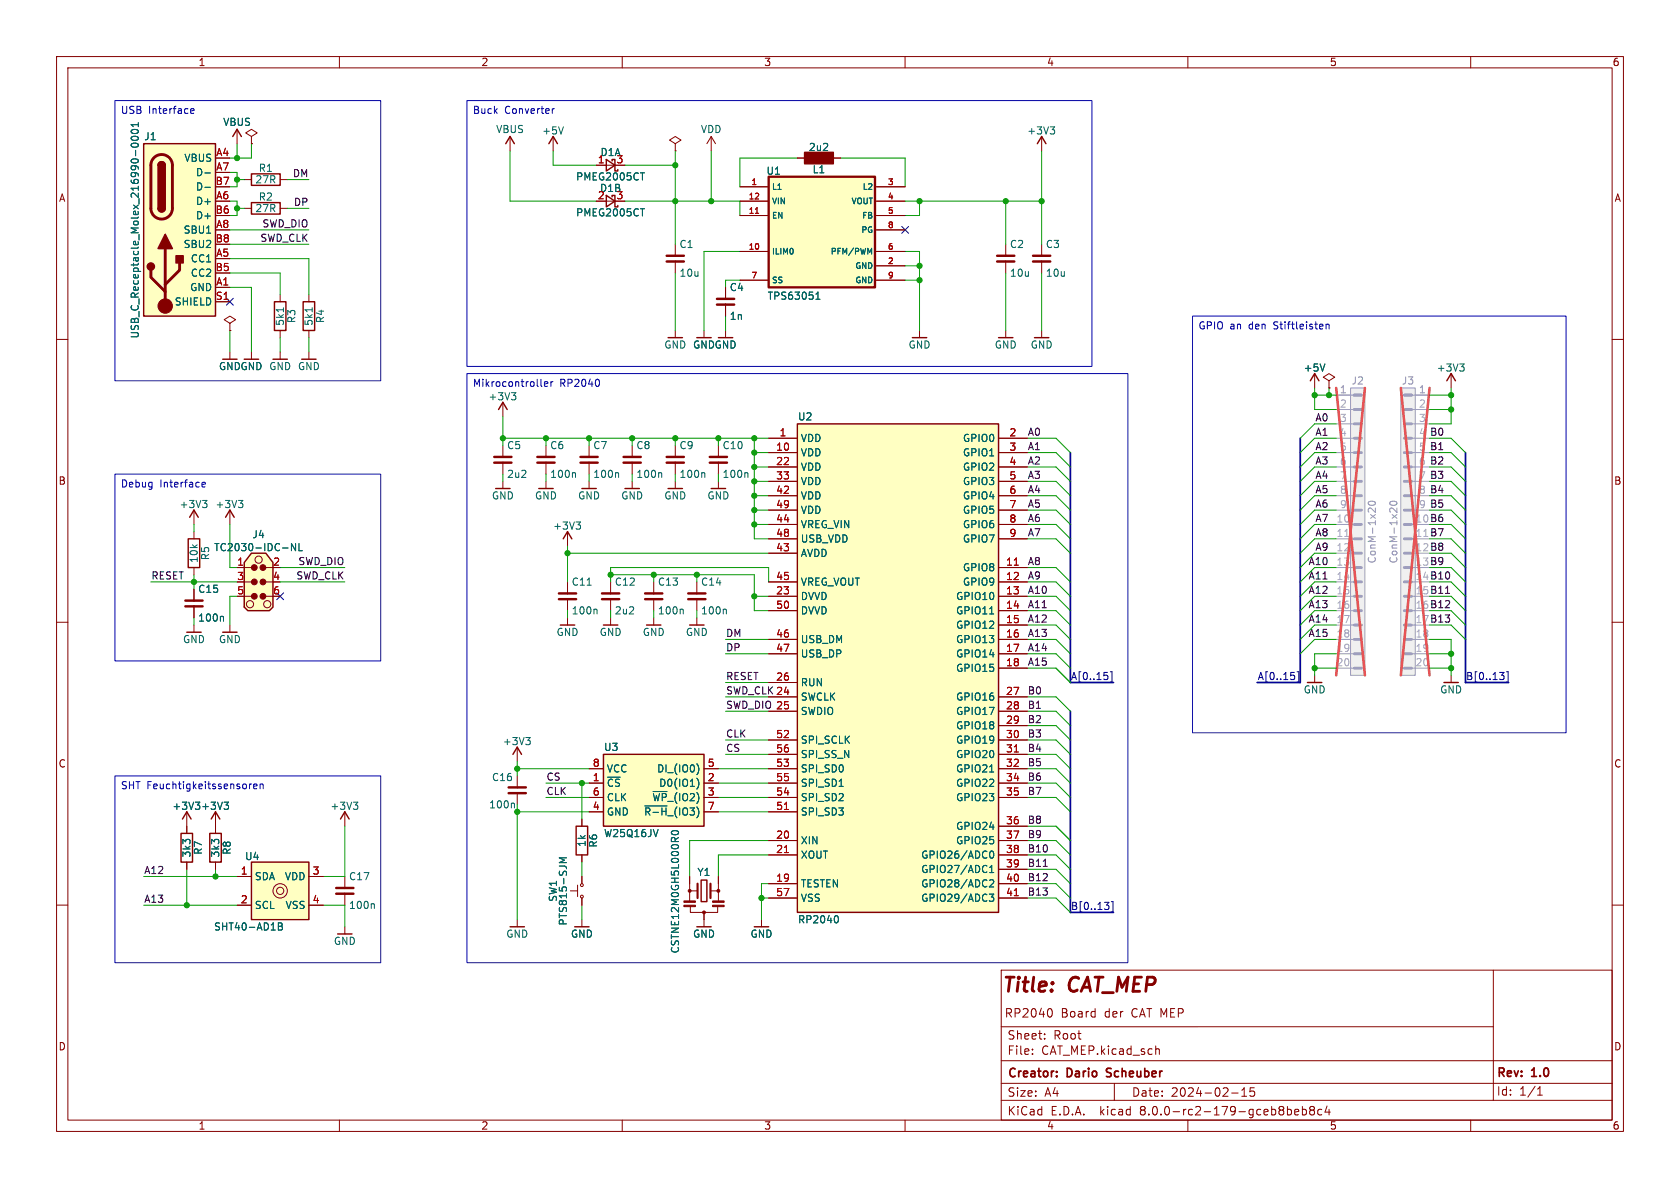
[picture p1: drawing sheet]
<svg xmlns="http://www.w3.org/2000/svg" width="297mm" height="210mm" viewBox="0 0 297 210" stroke-linecap="round" stroke-linejoin="round" font-family="sans-serif">
<g fill="none" stroke="#840000" stroke-width=".18">
<path d="M10 10h277v190h-277zM12 12h273v186h-273zM60 10v2M110 10v2M160 10v2M210 10v2M260 10v2M43.2 31.8h1.2M43.2 36.8h1.2M44.4 24.1l1.1-.6-1.1-.6-1 .6 1 .6v1.3M44.4 25.4h.1M49.5 31.8h1.3"/>
<path d="M49.5 36.8h1.3M90.2 24.1v2.6M97.8 24.1v2.6M105.4 29.2h5.1M105.4 35.6h5.1M141 27.9h1.2M147.3 27.9h1.3M184.1 24.1v2.6M10 60h2M177.8 43.2v2.1M177.8 46.1v2.2M177.8 58.4v1.3"/>
<path d="M285 60h2M34.3 90.2v2.5M34.3 94v1.3M40.6 90.2v2.5M96.5 85.1v1.3M100.3 94v2.5M104.1 85.1v1.3M111.8 85.1v1.3M10 110h2M34.3 100.3v1.3M34.3 104.1v2.2M34.3 107.1v2.1"/>
<path d="M34.3 110.5v1.3M40.6 110.5v1.3M100.3 102.9v2.1M100.3 105.8v2.2M107.9 102.9v2.1M107.9 105.8v2.2M107.9 109.2v1.3M285 110h2M10 160h2M121.9 154.9v4.4M121.9 157.5h1.4M125.6 157.5h1.4"/>
<path d="M127 154.9v4.4M285 160h2M102.9 162.6v1.2M122 160.1v1.2h4.9v-1M124.5 161.3v2.5M177 171.5h108v26.5h-108zM185.7 178.3a.94 .94 0 0 1 0 1.5M264 171.5v23M60 198v2M110 198v2M160 198v2M177 194.5h108"/>
<path d="M177 191.5h108M177 187.5h108M182.5 186.3v.1M182.5 185.5v.1M184.7 183.6v.1M184.7 182.8v.1M197 191.5v3M204.4 185.5h.5l.1 .9M210 198v2M217.7 193.2h1.2M219.5 193.8h.9M219.5 192.7l.5-.4v1.5"/>
<path d="M221.7 192.3h-.7v.7l.2-.1h.5l.1 .3-.1 .5-.2 .1-.5-.1M228 196.1l.3 .3v.4l-.3 .3M228.9 196.6l.7-.1-.1-.3-.4-.1-.2 .2 .1 .7h.5M230.2 196.2l.5-.1 .3 .3v.4l-.2 .2h-.6M230.2 195.6v1.5M231.8 196.2l-.3 .3 .1 .5 .2 .1h.3l.3-.3v-.3l-.3-.3M231.8 196.2l-.3-.2 .3-.4h.3l.3 .3-.3 .3M231.8 196.2h.3M233.7 196.2l-.5-.1-.2 .3v.4l.1 .2h.6M234.6 195.5l-.4 1.1h1M235 196.1v1M260 198v2"/>
<path d="M264 181.5h-87M271.8 193.6h.9M271.8 192.5l.4-.4v1.5"/>
</g>
<path d="M186.8 190.2v.1M186.8 189.4v.2M195.6 190.3h.2M195.7 189v.4" fill="none" stroke="#840000" stroke-width=".3"/>
<g fill="none" stroke="#840000" stroke-width=".25">
<path d="M44.4 30.7h5.1v2.1h-5.1zM44.4 35.8h5.1v2h-5.1zM89.4 25.4l.8-1.3 .7 1.3M97 25.4l.8-1.3 .8 1.3M107.2 28.2l1.5 1-1.5 1zM107.2 34.5l1.5 1.1-1.5 1zM108.2 28.4v-.2h.5v2h.5v-.2M108.2 34.8v-.3h.5v2.1h.5v-.3M183.4 25.4l.7-1.3 .8 1.3M176.5 59.7h2.6M33.3 95.3h2v5h-2zM33.5 91.4l.8-1.2 .8 1.2"/>
<path d="M39.9 91.4l.7-1.2 .8 1.2M95.2 86.4h2.6M99.6 95.3l.7-1.3 .8 1.3M102.9 86.4h2.5M110.5 86.4h2.5M33 111.8h2.6M39.4 111.8h2.5M106.7 110.5h2.5M124 155.6h1v3.8h-1zM101.6 163.8h2.5M123.2 163.8h2.5"/>
</g>
<g fill="none" stroke="#006464" stroke-width=".18">
<path d="M99.6 22.4l-.4 1.3M113.2 30.6h.7M113.2 36.9h.7M185.7 22.4h.7l-.4 .5M186.2 22.9l.2 .2v.4l-.2 .2M35.8 88.5h.8l-.4 .4M36.3 88.9l.3 .3v.3l-.3 .2M42.2 88.5h.7l-.4 .4M42.7 88.9l.2 .3v.3l-.2 .2M101.8 92.3h.8l-.4 .5M102.4 92.8l.2 .2v.3l-.2 .2M39.3 109l.2 .1v.7"/>
<path d="M103.8 103.4h.7M105.4 107.7l.2 .2v.6M118.8 147a.75 .75 0 0 1 1.2 .3 .72 .72 0 0 1-1.3-.2z"/>
</g>
<path d="M176.3 46.2h3M176.3 45.2h3M32.8 107.2h3M32.8 106.2h3M98.8 105.9h3.1M98.8 104.9h3.1M106.4 105.9h3.1M106.4 104.9h3.1" fill="none" stroke="#840000" stroke-width=".43"/>
<path d="M142.2 26.9h5.1v2.1h-5.1z" fill="#840000" stroke="#840000" stroke-width=".25"/>
<g fill="#840000" stroke="#840000" stroke-width=".18">
<path d="M120.9 160h2v.3h-2z"/>
<path d="M120.9 159.3h2v.2h-2z"/>
<path d="M126 160h2v.3h-2z"/>
<path d="M126 159.3h2v.2h-2z"/>
<circle cx="121.9" cy="157.5" r=".25"/>
<circle cx="124.5" cy="161.3" r=".25"/>
<circle cx="127" cy="157.5" r=".25"/>
</g>
<path d="M123.3 156.2v2.6M125.6 156.2v2.6" fill="none" stroke="#840000" stroke-width=".38"/>
<path d="M44.4 97.8h2.6l1.3 1.6v7.9l-.7 .7h-3.8l-.6-.7v-7.9z" fill="#ffffc2"/>
<g fill="none" stroke="#840000" stroke-width=".18">
<path d="M41.9 100.3h2.8M43.2 105.4h1.5M43.2 102.9h1.5M46.7 105.4h1.6M46.7 102.9h1.6M46.7 100.3h1.6"/>
<circle cx="45.7" cy="98.9" r=".63"/>
<circle cx="44.2" cy="106.8" r=".63"/>
<circle cx="47.2" cy="106.8" r=".63"/>
</g>
<g fill="#840000" stroke="#840000" stroke-width=".18">
<circle cx="45" cy="105.4" r=".51"/>
<circle cx="45" cy="102.9" r=".51"/>
<circle cx="45" cy="100.3" r=".51"/>
<circle cx="46.5" cy="105.4" r=".51"/>
<circle cx="46.5" cy="102.9" r=".51"/>
<circle cx="46.5" cy="100.3" r=".51"/>
</g>
<path d="M44.4 97.8h2.6l1.3 1.6v7.9l-.7 .7h-3.8l-.6-.7v-7.9z" fill="none" stroke="#840000" stroke-width=".25"/>
<path d="M52.3 96.1v1.3l-.8-1.3v1.3M52.9 96.1v1.3h.6" fill="none" stroke="#006464" stroke-width=".18"/>
<path d="M141 74.9h35.5v86.4h-35.5z" fill="#ffffc2"/>
<g fill="none" stroke="#840000" stroke-width=".25">
<path d="M118.1 59.7h2.5M161.3 59.7h2.5M182.9 59.7h2.5M88.1 72.4l.8-1.3 .8 1.3M141 74.9h35.5v86.4h-35.5zM231.6 67.3l.8-1.3 .8 1.3M255.8 67.3l.7-1.3 .8 1.3M87.6 86.4h2.6M118.1 86.4h2.5M125.7 86.4h2.6M99.1 110.5h2.5M114.3 110.5h2.5"/>
<path d="M121.9 110.5h2.6M90.7 133.4l.7-1.3 .8 1.3M37.1 147.3h2v5.1h-2zM90.2 163.8h2.5"/>
</g>
<g fill="none" stroke="#840000" stroke-width=".18">
<path d="M119.4 58.4v1.3M162.6 58.4v1.3M184.1 58.4v1.3M88.9 71.1v2.6M88.9 78.7v2.2M111.8 78.7v2.2M119.4 78.7v2.2M127 78.7v2.2M135.9 77.5h5.1M176.5 77.5h5.1M232.4 66v2.6M234.9 67.3l-1-.6 1-.7 1.1 .7-1.1 .6v1.3"/>
<path d="M234.9 68.6h.1M256.5 66v2.6M88.9 81.7v2.1M88.9 85.1v1.3M111.8 81.7v2.1M119.4 81.7v2.1M119.4 85.1v1.3M127 81.7v2.1M127 85.1v1.3M135.9 80h5.1M135.9 82.6h5.1M135.9 85.1h5.1"/>
<path d="M135.9 87.6h5.1M135.9 97.8h5.1M135.9 92.7h5.1M135.9 95.3h5.1M135.9 90.2h5.1M176.5 80h5.1M176.5 82.6h5.1M176.5 85.1h5.1M176.5 87.6h5.1M176.5 92.7h5.1M176.5 95.3h5.1M176.5 90.2h5.1"/>
<path d="M100.3 109.2v1.3M115.6 102.9v2.1M115.6 105.8v2.2M115.6 109.2v1.3M123.2 102.9v2.1M123.2 105.8v2.2M123.2 109.2v1.3M135.9 102.9h5.1M135.9 105.4h5.1M135.9 108h5.1M135.9 113h5.1M135.9 115.6h5.1"/>
<path d="M176.5 100.3h5.1M176.5 102.9h5.1M176.5 105.4h5.1M176.5 108h5.1M176.5 110.5h5.1M176.5 113h5.1M176.5 115.6h5.1M176.5 118.1h5.1M91.4 132.1v2.5M91.4 137.2v2.1M135.9 123.2h5.1M135.9 125.7h5.1"/>
<path d="M135.9 120.7h5.1M135.9 130.8h5.1M135.9 133.4h5.1M135.9 135.9h5.1M135.9 138.4h5.1M176.5 123.2h5.1M176.5 125.7h5.1M176.5 128.3h5.1M176.5 130.8h5.1M176.5 133.4h5.1M176.5 135.9h5.1M176.5 138.4h5.1"/>
<path d="M38.1 146.1v1.2M38.1 152.4v1.3M91.4 140.1v2.1M100.8 157.5h1.3M102.1 156.5v2M102.9 154.9v1.3M102.9 158.8v1.2M135.9 156.2h5.1M135.9 148.6h5.1M135.9 151.1h5.1M135.9 141h5.1M135.9 158.8h5.1"/>
<path d="M135.9 143.5h5.1M176.5 156.2h5.1M176.5 148.6h5.1M176.5 151.1h5.1M176.5 141h5.1M176.5 146.1h5.1M176.5 153.7h5.1M176.5 158.8h5.1M91.4 162.6v1.2"/>
<circle cx="102.9" cy="158.5" r=".25"/>
<circle cx="102.9" cy="156.5" r=".25"/>
</g>
<path d="M179.3 99.9h.7M179.3 132.9h.7M138.7 150.7h.7M138.7 143.1h.7M179.3 158.3h.7" fill="none" stroke="#a90000" stroke-width=".18"/>
<g fill="none" stroke="#006464" stroke-width=".18">
<path d="M90.4 69.4h.8l-.4 .5M91 69.9l.2 .2v.3l-.2 .3M234.2 64.3l-.4 1.3M258.1 64.3h.7l-.4 .5M258.6 64.8l.2 .3v.3l-.2 .2M116.8 83.6l.2 .1v.7M124.4 83.6l.2 .1v.7M132 83.6l.2 .1v.7M120.6 107.7l.2 .2v.6M128.2 107.7l.2 .2v.6M175 108.5h.7M93 130.4h.7l-.4 .5"/>
<path d="M93.5 130.9l.2 .2v.3l-.2 .2M148.4 139h.7M175 136.5h.7M90.8 142l.1 .2v.6M100.1 151.6h-1.2l.9 .5-.9 .4h1.2M174.9 158.1h.8l-.4 .4 .3 .2v.5l-.2 .1-.5-.1M175 155.6l.4-.1 .3 .4-.8 .9h.8M175 154.2h.7M175 153.3l.3-.3v1.2M175.1 150.5l.2-.1a.68 .68 0 0 1 .4 .7 .68 .68 0 0 1-.4 .6 .84 .84 0 0 1-.2-1.2zM147.9 161.9a.79 .79 0 0 1 0 1.2"/>
</g>
<g fill="none" stroke="#840000" stroke-width=".43">
<path d="M87.4 81.8h3M87.4 80.8h3M110.2 81.8h3.1M110.2 80.8h3.1M117.9 81.8h3M117.9 80.8h3M125.5 81.8h3M125.5 80.8h3M114 105.9h3.1M114 104.9h3.1M121.7 105.9h3M121.7 104.9h3"/>
<path d="M89.9 139.2h3.1M89.9 140.2h3.1"/>
</g>
<path d="M247.6 68.6h2.6v50.8h-2.6z" fill="#f0f0f0"/>
<g fill="none" stroke="#a1a1a1" stroke-width=".51">
<path d="M248.3 77.5h1.2M248.3 74.9h1.2M248.3 72.4h1.3M248.3 69.9h1.3M248.3 97.8h1.2M248.3 95.3h1.2M248.3 92.7h1.2M248.3 90.2h1.2M248.3 87.6h1.2M248.3 85.1h1.2M248.3 82.6h1.2M248.3 80h1.2"/>
<path d="M248.3 118.1h1.2M248.3 115.6h1.2M248.3 113h1.2M248.3 110.5h1.2M248.3 108h1.2M248.3 105.4h1.2M248.3 102.9h1.2M248.3 100.3h1.2"/>
</g>
<g fill="none" stroke="#a1a1a1" stroke-width=".18">
<path d="M247.6 68.6h2.6v50.8h-2.6zM249.5 77.5h.7M249.5 74.9h3.2M249.6 72.4h3.1M249.6 69.9h3.1M249.5 97.8h.7M249.5 95.3h.7M249.5 92.7h.7M249.5 90.2h3.2M249.5 87.6h3.2M249.5 85.1h3.2M249.5 82.6h3.2"/>
<path d="M249.5 80h3.2M249.5 118.1h3.2M249.5 115.6h3.2M249.5 113h3.2M249.5 110.5h.7M249.5 108h.7M249.5 105.4h.7M249.5 102.9h.7M249.5 100.3h.7"/>
</g>
<path d="M245.7 88.8a.75 .75 0 0 1 1.3 .2 .72 .72 0 0 1-1.3-.1zM247 89.8v.8l-.8-.7-.3-.1-.2 .2" fill="none" stroke="#989898" stroke-width=".18"/>
<path d="M247.6 68.6l5.1 50.8M252.7 68.6l-5.1 50.8" fill="none" stroke="#e75356" stroke-width=".46"/>
<path d="M44.4 152.4h10.2v10.2h-10.2z" fill="#ffffc2"/>
<g fill="none" stroke="#840000" stroke-width=".18">
<path d="M125.7 24.1l-.7 1.3M125.7 24.1v2.6M125.7 24.1l.8 1.3M40.6 57.2l1.1-.7-1.1-.6-1 .6 1 .7v1.2M40.6 58.4h.1M54.6 52.1v1.2M54.6 58.4v1.3M119.4 43.2v2.1M119.4 46.1v2.2M124.5 58.4v1.3M128.3 50.8v2.2M128.3 53.7v2.2"/>
<path d="M128.3 58.4v1.3M232.4 119.4v1.3M256.5 119.4v1.3M33 143.5v3.8M33 152.4v1.3M38.1 143.5v2.6M41.9 154.9h2.5M54.6 154.9h2.5M61 143.5v2.6M61 154.9v2.2M61 157.9v2.1M41.9 160h2.5"/>
<path d="M54.6 160h2.5M61 163.8v1.3M134.6 162.6v1.2"/>
<circle cx="49.5" cy="157.5" r=".63"/>
<circle cx="49.5" cy="157.5" r="1.27"/>
</g>
<path d="M53.6 53.3h2v5.1h-2zM123.2 59.7h2.5M127 59.7h2.5M231.1 120.7h2.6M255.3 120.7h2.5M32 147.3h2v5.1h-2zM32.3 144.8l.7-1.3 .8 1.3M37.3 144.8l.8-1.3 .8 1.3M44.4 152.4h10.2v10.2h-10.2zM60.2 144.8l.8-1.3 .7 1.3M59.7 165.1h2.5M133.3 163.8h2.6" fill="none" stroke="#840000" stroke-width=".25"/>
<path d="M55.2 54.4v.7M39.6 141.8h.8l-.4 .5M40.2 142.3l.2 .2v.3l-.2 .3M62.5 141.8h.8l-.5 .5M63 142.3l.3 .2v.3l-.3 .3M66 159.8l.2 .1v.7M49.2 163.1h.4l.3 .3-.3 .3 .3 .2v.3l-.2 .2h-.5zM49.2 163.7h.4" fill="none" stroke="#006464" stroke-width=".18"/>
<path d="M117.9 46.2h3M117.9 45.2h3M126.7 53.8h3.1M126.7 52.8h3.1M59.4 158h3.1M59.4 157h3.1" fill="none" stroke="#840000" stroke-width=".43"/>
<path d="M238.8 68.6h2.5v50.8h-2.5z" fill="#f0f0f0"/>
<g fill="none" stroke="#a1a1a1" stroke-width=".51">
<path d="M239.4 72.4h1.3M239.4 69.9h1.3M239.4 77.5h1.3M239.4 74.9h1.3M239.4 97.8h1.3M239.4 95.3h1.3M239.4 92.7h1.3M239.4 90.2h1.3M239.4 87.6h1.3M239.4 85.1h1.3M239.4 82.6h1.3M239.4 80h1.3"/>
<path d="M239.4 118.1h1.3M239.4 115.6h1.3M239.4 113h1.3M239.4 110.5h1.3M239.4 108h1.3M239.4 105.4h1.3M239.4 102.9h1.3M239.4 100.3h1.3"/>
</g>
<g fill="none" stroke="#a1a1a1" stroke-width=".18">
<path d="M236.2 77.5h3.2M236.2 74.9h3.2M236.2 72.4h3.2M236.2 69.9h3.2M238.8 68.6h2.5v50.8h-2.5zM236.2 97.8h3.2M236.2 95.3h3.2M236.2 92.7h3.2M236.2 90.2h3.2M236.2 87.6h3.2M236.2 85.1h3.2M236.2 82.6h3.2"/>
<path d="M236.2 80h3.2M236.2 118.1h3.2M236.2 115.6h3.2M236.2 113h3.2M236.2 110.5h3.2M236.2 108h3.2M236.2 105.4h3.2M236.2 102.9h3.2M236.2 100.3h3.2"/>
</g>
<path d="M237.7 94.8h.8" fill="none" stroke="#aaa" stroke-width=".18"/>
<path d="M241.9 88.8a.75 .75 0 0 1 1.2 .2 .72 .72 0 0 1-1.2-.1zM243.1 89.8v.8l-.7-.7-.3-.1-.2 .2" fill="none" stroke="#989898" stroke-width=".18"/>
<path d="M236.2 68.6l5.1 50.8M241.3 68.6l-5.1 50.8" fill="none" stroke="#e75356" stroke-width=".46"/>
<path d="M48.5 53.3h2v5.1h-2z" fill="none" stroke="#840000" stroke-width=".25"/>
<path d="M49.5 52.1v1.2M49.5 58.4v1.3" fill="none" stroke="#840000" stroke-width=".18"/>
<path d="M50.1 54.4v.7" fill="none" stroke="#006464" stroke-width=".18"/>
<path d="M106.7 133.4h17.8v12.7h-17.8z" fill="#ffffc2"/>
<path d="M41.1 24.1l.8-1.2 .8 1.2M39.4 63.5h2.5M43.2 63.5h2.5M48.3 63.5h2.5M53.3 63.5h2.6M106.7 133.4h17.8v12.7h-17.8z" fill="none" stroke="#840000" stroke-width=".25"/>
<g fill="none" stroke="#840000" stroke-width=".18">
<path d="M41.9 22.9v2.5M119.4 25.4l1-.6-1-.7-1 .7 1 .6v1.3M119.4 26.7h.1M40.6 62.2v1.3M44.4 62.2v1.3M49.5 62.2v1.3M54.6 62.2v1.3M96.5 78.7v2.2M104.1 78.7v2.2M96.5 81.7v2.1M104.1 81.7v2.1M104.1 138.4h2.6"/>
<path d="M104.1 135.9h2.6M124.5 138.4h2.5M124.5 135.9h2.5M104.1 141h2.6M104.1 143.5h2.6M124.5 141h2.5M124.5 143.5h2.5"/>
</g>
<path d="M101.6 83.6l.1 .1v.7M109.2 83.6l.2 .1v.7M123.2 137.6a1.47 1.47 0 0 1 0 1.9M123.2 135.1a1.49 1.49 0 0 1 0 1.8M114 142.5h3.9M116.3 146.6l-.4 1.3" fill="none" stroke="#006464" stroke-width=".18"/>
<path d="M95 81.8h3M95 80.8h3M102.6 81.8h3.1M102.6 80.8h3.1" fill="none" stroke="#840000" stroke-width=".43"/>
<path d="M25.4 25.4h12.7v30.5h-12.7z" fill="#ffffc2"/>
<path d="M27.2 27.9a1.91 1.91 0 0 1 2.1-.4 1.91 1.91 0 0 1 1.2 1.7v7.6a1.91 1.91 0 0 1-1.9 1.9 1.91 1.91 0 0 1-1.9-1.9v-7.7l.1-.7zM26.7 47.8v1.2l2.5 2.6M29.2 43.9v10.2M31.7 46.5v1.3l-2.5 2.5" fill="none" stroke="#840000" stroke-width=".51"/>
<path d="M25.4 25.4h12.7v30.5h-12.7zM27.9 36.8a.64 .64 0 0 0 .7 .7 .64 .64 0 0 0 .6-.7M27.9 29.2a.64 .64 0 0 1 .7-.6 .64 .64 0 0 1 .6 .6M101.9 146.1h2v5h-2z" fill="none" stroke="#840000" stroke-width=".25"/>
<g fill="#840000" stroke="#840000" stroke-width=".25">
<path d="M27.9 36.8h1.3a.64 .64 0 0 1-.6 .7 .64 .64 0 0 1-.7-.7z"/>
<path d="M27.9 29.2h1.3v7.6h-1.3z"/>
<path d="M28.1 28.8a.64 .64 0 0 1 .7-.2 .64 .64 0 0 1 .4 .6h-1.3z"/>
<path d="M29.2 41.4l1.3 2.5h-2.6z"/>
<path d="M31.1 45.2h1.3v1.3h-1.3z"/>
<circle cx="26.7" cy="47.1" r=".63"/>
</g>
<circle cx="29.2" cy="54.1" r="1.27" fill="#840000" stroke="#840000" stroke-width=".18"/>
<path d="M38.1 50.8h2.5M38.1 53.3h2.5M184.1 43.2v2.1M184.1 46.1v2.2M102.9 144.8v1.3M102.9 151.1v1.3" fill="none" stroke="#840000" stroke-width=".18"/>
<path d="M23.2 24.3a.75 .75 0 0 1 1.3 .2 .72 .72 0 0 1-1.3-.1zM23.2 25.5a.75 .75 0 0 1 1.3 .2 .72 .72 0 0 1-1.3-.1zM23.3 23a.69 .69 0 0 1 1.2 .3 .72 .72 0 0 1-1.3-.1zM24 26.6v.9M24.5 21.7v.7M24.5 22h-1.3l.3 .4M36.2 30.6h1M36.2 33.1h1" fill="none" stroke="#006464" stroke-width=".18"/>
<path d="M182.6 46.2h3.1M182.6 45.2h3.1" fill="none" stroke="#840000" stroke-width=".43"/>
<path d="M135.9 31.2h18.8v19.6h-18.8z" fill="#ffffc2"/>
<path d="M135.9 31.2h18.8v19.6h-18.8z" fill="none" stroke="#840000" stroke-width=".41"/>
<g fill="none" stroke="#840000" stroke-width=".18">
<path d="M44.4 25.4h.1M105.4 35.6h1.8M105.4 29.2h1.8M108.7 35.6h1.8M108.7 29.2h1.8M130.8 38.1h5.1M130.8 33h5.1M130.8 35.6h5.1M141 27.9h1.2M147.3 27.9h1.3M154.9 38.1h5.1M154.9 33h5.1"/>
<path d="M154.9 35.6h5.1M38.1 50.8h2.5M38.1 53.3h2.5M40.6 58.4h.1M128.3 50.8v2.2M128.3 53.7v2.2M130.8 44.5h5.1M130.8 49.5h5.1M154.9 44.5h5.1M154.9 47h5.1M154.9 49.5h5.1M154.9 40.6h5.1"/>
<path d="M135.9 77.5h5.1M176.5 77.5h5.1M234.9 68.6h.1M135.9 80h5.1M135.9 82.6h5.1M135.9 85.1h5.1M135.9 87.6h5.1M135.9 97.8h5.1M135.9 92.7h5.1M135.9 95.3h5.1M135.9 90.2h5.1M176.5 80h5.1"/>
<path d="M176.5 82.6h5.1M176.5 85.1h5.1M176.5 87.6h5.1M176.5 92.7h5.1M176.5 95.3h5.1M176.5 90.2h5.1M34.3 104.1v2.2M34.3 107.1v2.1M41.9 100.3h1.3M135.9 102.9h5.1M135.9 105.4h5.1M135.9 108h5.1"/>
<path d="M135.9 113h5.1M135.9 115.6h5.1M176.5 100.3h5.1M176.5 102.9h5.1M176.5 105.4h5.1M176.5 108h5.1M176.5 110.5h5.1M176.5 113h5.1M176.5 115.6h5.1M176.5 118.1h5.1M104.1 138.4h2.6M104.1 135.9h2.6"/>
<path d="M124.5 138.4h2.5M124.5 135.9h2.5M135.9 138.4h5.1M135.9 135.9h5.1M135.9 123.2h5.1M135.9 125.7h5.1M135.9 120.7h5.1M135.9 130.8h5.1M135.9 133.4h5.1M176.5 138.4h5.1M176.5 135.9h5.1M176.5 123.2h5.1"/>
<path d="M176.5 125.7h5.1M176.5 128.3h5.1M176.5 130.8h5.1M176.5 133.4h5.1M33 146.1v1.2M33 152.4v1.3M38.1 146.1v1.2M38.1 152.4v1.3M41.9 154.9h2.5M54.6 154.9h2.5M102.9 144.8v1.3M102.9 151.1v1.3"/>
<path d="M102.9 154.9v1.3M102.9 158.8v1.2M104.1 141h2.6M104.1 143.5h2.6M121.9 154.9v1.3M124.5 141h2.5M124.5 143.5h2.5M127 154.9v1.3M135.9 141h5.1M135.9 143.5h5.1M135.9 156.2h5.1M135.9 148.6h5.1"/>
<path d="M135.9 151.1h5.1M135.9 158.8h5.1M176.5 141h5.1M176.5 156.2h5.1M176.5 148.6h5.1M176.5 151.1h5.1M176.5 146.1h5.1M176.5 153.7h5.1M176.5 158.8h5.1M41.9 160h2.5M54.6 160h2.5M124.5 161.3v1.3"/>
</g>
<path d="M133.5 37.7h.6M179.3 99.9h.7M179.3 132.9h.7M138.7 150.7h.7M138.7 143.1h.7M179.3 158.3h.7" fill="none" stroke="#a90000" stroke-width=".18"/>
<g fill="none" stroke="#006464" stroke-width=".18">
<path d="M23.2 24.3a.75 .75 0 0 1 1.3 .2 .72 .72 0 0 1-1.3-.1zM23.2 25.5a.75 .75 0 0 1 1.3 .2 .72 .72 0 0 1-1.3-.1zM23.3 23a.69 .69 0 0 1 1.2 .3 .72 .72 0 0 1-1.3-.1zM24 26.6v.9M24.5 21.7v.7M24.5 22h-1.3l.3 .4M36.2 30.6h1M36.2 33.1h1M113.2 30.6h.7M113.2 36.9h.7M144.2 52.9h.8M144.2 52l.4-.4v1.3"/>
<path d="M153.8 44.6l.3-.7v1M234.2 64.3l-.4 1.3M52.3 96.1v1.3l-.8-1.3v1.3M52.9 96.1v1.3h.6M39.3 109l.2 .1v.7M175 108.5h.7M123.2 137.6a1.47 1.47 0 0 1 0 1.9M123.2 135.1a1.49 1.49 0 0 1 0 1.8M148.4 139h.7M175 136.5h.7M39.6 141.8h.8l-.4 .5M40.2 142.3l.2 .2v.3l-.2 .3"/>
<path d="M100.1 151.6h-1.2l.9 .5-.9 .4h1.2M114 142.5h3.9M116.3 146.6l-.4 1.3M118.8 147a.75 .75 0 0 1 1.2 .3 .72 .72 0 0 1-1.3-.2zM174.9 158.1h.8l-.4 .4 .3 .2v.5l-.2 .1-.5-.1M175 155.6l.4-.1 .3 .4-.8 .9h.8M175 154.2h.7M175 153.3l.3-.3v1.2M175.1 150.5l.2-.1a.68 .68 0 0 1 .4 .7 .68 .68 0 0 1-.4 .6 .84 .84 0 0 1-.2-1.2zM49.2 163.1h.4l.3 .3-.3 .3 .3 .2v.3l-.2 .2h-.5zM49.2 163.7h.4M147.9 161.9a.79 .79 0 0 1 0 1.2"/>
</g>
<g fill="none" stroke="#000084" stroke-width=".18">
<path d="M40 52.7l1.2 1.2M41.2 52.7l-1.2 1.2M159.4 40l1.2 1.2M160.6 40l-1.2 1.2M48.9 104.8l1.2 1.2M50.1 104.8l-1.2 1.2M195.8 119.5v.5M196.3 118.7h.3v1.9h-.3M228.8 119.5v.5M229.3 118.7h.3v1.9h-.3M265.1 118.9h.8l-.4 .5M265.7 119.4l.2 .2v.3l-.2 .2"/>
<path d="M266.3 118.7h.3v1.9h-.3M195.3 159.5h.7l-.4 .5M195.8 160l.2 .2v.3l-.2 .3M196.5 159.4h.3v1.8h-.3"/>
</g>
<path d="M255.6 104.9h.7M184.4 153.2h.8" fill="none" stroke="#0f0f0f" stroke-width=".18"/>
<g fill="none" stroke="#0000c2" stroke-width=".18">
<path d="M20.3 17.8h47v49.5h-47zM33.7 19.6l.6-.1v-.2l-.4-.1-.2 .2 .1 .6h.5M82.5 17.8h110.5v47h-110.5zM97.6 19.2v.9M98 19.2l-.4 .3M210.8 55.9h66.1v73.6h-66.1zM234.4 57.3v.9M234.4 57.4l.2-.1 .3 .1 .1 .8M82.5 66h116.9v104.2h-116.9zM95.7 68.3h.1M96.2 67.9l.6-.1v-.3h-.4l-.2 .1 .1 .7h.5M97.4 67.5v.8"/>
<path d="M97.8 67.5l-.4 .2M105.9 67.2l.1 .3-.1 .7M20.3 83.8h47v33h-47zM35.7 85.7l.6-.1-.1-.3-.3-.1-.2 .2 .1 .6h.4M20.3 137.2h47v33h-47zM44.5 138.6l-.4 .2M44.8 139l.6-.1v-.3h-.4l-.2 .2 .1 .6h.5M46 138.7l.2-.1h.3v.8M46 138.6v.8"/>
</g>
<path d="M229.9 77.5v43.2h-7.7M189.2 80v40.7h7.6M259.1 80v40.7h7.6M189.2 125.7v35.6h7.6" fill="none" stroke="#000084" stroke-width=".3"/>
<g fill="none" stroke="#009600" stroke-width=".18">
<path d="M40.6 35.6h1.3v2.5h-1.3M40.6 30.5h1.3v2.5h-1.3M41.9 36.8h1.3M41.9 25.4v2.5M41.9 31.8h1.3M44.4 25.4v2.5h-3.8M50.8 36.8h3.8M50.8 31.8h3.8M90.2 26.7v8.9h15.2M97.8 26.7v2.5h7.6M110.5 29.2h8.9M110.5 35.6h20.3v2.5"/>
<path d="M119.4 26.7v16.5M125.7 26.7v8.9M141 27.9h-10.2v5.1M148.6 27.9h11.4v5.1M160 35.6h24.1M162.6 35.6v2.5h-2.6M177.8 35.6v7.6M184.1 26.7v16.5M40.6 45.7h14v6.4M40.6 40.6h14M40.6 43.2h14M40.6 48.3h8.9v3.8"/>
<path d="M40.6 58.4v3.8M40.6 50.8h3.8v11.4M49.5 59.7v2.5M54.6 59.7v2.5M119.4 48.3v10.1M128.3 55.9v2.5M130.8 49.5h-2.5v1.3M130.8 44.5h-6.3v13.9M160 44.5h2.6v13.9M160 49.5h2.6M160 47h2.6M177.8 48.3v10.1"/>
<path d="M184.1 48.3v10.1M88.9 73.7v5M88.9 77.5h47M96.5 77.5v1.2M104.1 77.5v1.2M111.8 77.5v1.2M119.4 77.5v1.2M127 77.5v1.2M133.3 77.5v17.8h2.6M181.6 77.5h5.1l2.5 2.5M232.4 68.6v3.8h3.8M232.4 69.9h3.8"/>
<path d="M234.9 68.6v1.3M236.2 77.5h-3.8l-2.5 2.5M236.2 74.9h-3.8l-2.5 2.6M252.7 77.5h3.8l2.6 2.5M252.7 69.9h3.8M252.7 72.4h3.8M256.5 68.6v6.3h-3.8M34.3 92.7v1.3M40.6 92.7v7.6h1.3M88.9 83.8v1.3M96.5 83.8v1.3M100.3 96.5v6.4"/>
<path d="M100.3 97.8h35.6M104.1 83.8v1.3M111.8 83.8v1.3M119.4 83.8v1.3M127 83.8v1.3M133.3 80h2.6M133.3 82.6h2.6M133.3 85.1h2.6M133.3 87.6h2.6M133.3 92.7h2.6M133.3 90.2h2.6M181.6 80h5.1l2.5 2.6"/>
<path d="M181.6 82.6h5.1l2.5 2.5M181.6 85.1h5.1l2.5 2.5M181.6 87.6h5.1l2.5 2.6M181.6 92.7h5.1l2.5 2.6M181.6 90.2h5.1l2.5 2.5M181.6 95.3h5.1l2.5 2.5M236.2 80h-3.8l-2.5 2.6M236.2 82.6h-3.8l-2.5 2.5M236.2 85.1h-3.8l-2.5 2.5M236.2 87.6h-3.8l-2.5 2.6M236.2 92.7h-3.8l-2.5 2.6M236.2 90.2h-3.8l-2.5 2.5"/>
<path d="M236.2 95.3h-3.8l-2.5 2.5M236.2 97.8h-3.8l-2.5 2.5M252.7 80h3.8l2.6 2.6M252.7 82.6h3.8l2.6 2.5M252.7 85.1h3.8l2.6 2.5M252.7 87.6h3.8l2.6 2.6M252.7 92.7h3.8l2.6 2.6M252.7 90.2h3.8l2.6 2.5M252.7 95.3h3.8l2.6 2.5M252.7 97.8h3.8l2.6 2.5M26.7 102.9h15.2M34.3 101.6v2.5"/>
<path d="M34.3 109.2v1.3M41.9 105.4h-1.3v5.1M49.5 100.3h11.5M49.5 102.9h11.5M100.3 108v1.2M107.9 101.6h25.4v6.4h2.6M107.9 102.9v-2.6h28v2.6M107.9 108v1.2M115.6 101.6v1.3M115.6 108v1.2M123.2 101.6v1.3M123.2 108v1.2"/>
<path d="M128.3 113h7.6M128.3 115.6h7.6M133.3 105.4h2.6M181.6 100.3h5.1l2.5 2.6M181.6 102.9h5.1l2.5 2.5M181.6 113h5.1l2.5 2.6M181.6 115.6h5.1l2.5 2.5M181.6 118.1h5.1l2.5 2.6M181.6 105.4h5.1l2.5 2.6M181.6 108h5.1l2.5 2.5M181.6 110.5h5.1l2.5 2.5M232.4 118.1h3.8"/>
<path d="M236.2 100.3h-3.8l-2.5 2.6M236.2 102.9h-3.8l-2.5 2.5M236.2 113h-3.8l-2.5 2.6M236.2 115.6h-3.8v3.8M236.2 105.4h-3.8l-2.5 2.6M236.2 108h-3.8l-2.5 2.5M236.2 110.5h-3.8l-2.5 2.5M252.7 100.3h3.8l2.6 2.6M252.7 102.9h3.8l2.6 2.5M252.7 113h3.8v6.4M252.7 115.6h3.8M252.7 118.1h3.8"/>
<path d="M252.7 105.4h3.8l2.6 2.6M252.7 108h3.8l2.6 2.5M252.7 110.5h3.8l2.6 2.5M91.4 134.6v2.6M91.4 135.9h12.7M96.5 138.4h7.6M102.9 138.4v6.4M127 138.4h8.9M127 135.9h8.9M128.3 130.8h7.6M128.3 125.7h7.6M128.3 133.4h7.6"/>
<path d="M128.3 123.2h7.6M128.3 120.7h7.6M181.6 138.4h5.1l2.5 2.6M181.6 135.9h5.1l2.5 2.5M181.6 130.8h5.1l2.5 2.6M181.6 125.7h5.1l2.5 2.6M181.6 133.4h5.1l2.5 2.5M181.6 123.2h5.1l2.5 2.5M181.6 128.3h5.1l2.5 2.5M25.4 154.9h16.5M33 153.7v6.3M38.1 153.7v1.2"/>
<path d="M61 146.1v8.8h-3.9M91.4 143.5h12.7M91.4 142.2v20.4M96.5 141h7.6M102.9 152.4v2.5M127 143.5h8.9M127 141h8.9M134.6 158.8h1.3M135.9 156.2h-1.3v6.4M135.9 151.1h-8.9v3.8M135.9 148.6h-14v6.3M181.6 141h5.1l2.5 2.5"/>
<path d="M181.6 158.8h5.1l2.5 2.5M181.6 156.2h5.1l2.5 2.6M181.6 151.1h5.1l2.5 2.6M181.6 148.6h5.1l2.5 2.5M181.6 153.7h5.1l2.5 2.5M181.6 146.1h5.1l2.5 2.5M25.4 160h16.5M57.1 160h3.9v3.8M102.9 160v2.6"/>
</g>
<g fill="#009600" stroke="#009600" stroke-width=".18">
<circle cx="34.3" cy="102.9" r=".46"/>
<circle cx="33" cy="160" r=".46"/>
<circle cx="38.1" cy="154.9" r=".46"/>
<circle cx="91.4" cy="143.5" r=".46"/>
<circle cx="134.6" cy="158.8" r=".46"/>
<circle cx="41.9" cy="27.9" r=".46"/>
<circle cx="41.9" cy="31.8" r=".46"/>
<circle cx="41.9" cy="36.8" r=".46"/>
<circle cx="100.3" cy="97.8" r=".46"/>
<circle cx="102.9" cy="138.4" r=".46"/>
<circle cx="91.4" cy="135.9" r=".46"/>
<circle cx="133.3" cy="90.2" r=".46"/>
<circle cx="133.3" cy="92.7" r=".46"/>
<circle cx="133.3" cy="87.6" r=".46"/>
<circle cx="133.3" cy="80" r=".46"/>
<circle cx="123.2" cy="101.6" r=".46"/>
<circle cx="133.3" cy="82.6" r=".46"/>
<circle cx="133.3" cy="85.1" r=".46"/>
<circle cx="133.3" cy="77.5" r=".46"/>
<circle cx="133.3" cy="105.4" r=".46"/>
<circle cx="127" cy="77.5" r=".46"/>
<circle cx="111.8" cy="77.5" r=".46"/>
<circle cx="119.4" cy="77.5" r=".46"/>
<circle cx="119.4" cy="29.2" r=".46"/>
<circle cx="88.9" cy="77.5" r=".46"/>
<circle cx="119.4" cy="35.6" r=".46"/>
<circle cx="104.1" cy="77.5" r=".46"/>
<circle cx="96.5" cy="77.5" r=".46"/>
<circle cx="107.9" cy="101.6" r=".46"/>
<circle cx="115.6" cy="101.6" r=".46"/>
<circle cx="184.1" cy="35.6" r=".46"/>
<circle cx="177.8" cy="35.6" r=".46"/>
<circle cx="234.9" cy="69.9" r=".46"/>
<circle cx="232.4" cy="69.9" r=".46"/>
<circle cx="162.6" cy="35.6" r=".46"/>
<circle cx="162.6" cy="49.5" r=".46"/>
<circle cx="162.6" cy="47" r=".46"/>
<circle cx="125.7" cy="35.6" r=".46"/>
<circle cx="256.5" cy="72.4" r=".46"/>
<circle cx="256.5" cy="69.9" r=".46"/>
<circle cx="232.4" cy="118.1" r=".46"/>
<circle cx="256.5" cy="115.6" r=".46"/>
<circle cx="256.5" cy="118.1" r=".46"/>
</g>
<g font-size="3.5" fill="#840000">
<text x="177" y="176.1">Title:</text>
<text x="189.1" y="176.1">CAT_MEP</text>
</g>
<g font-size="2.1" fill="#840000">
<text x="177.5" y="180.1">RP2040</text>
<text x="178" y="184">Sheet:</text>
<text x="186.2" y="184">Root</text>
<text x="187.5" y="180.1">Board</text>
<text x="195.3" y="180.1">der</text>
<text x="200.2" y="180.1">CAT MEP</text>
<text x="178" y="186.7">File:</text>
<text x="178" y="190.9">Creator:</text>
<text x="184.1" y="186.7">CAT_MEP.kicad_sch</text>
<text x="188.7" y="190.9">Dario</text>
<text x="196.3" y="190.9">Scheuber</text>
<text x="264.5" y="190.8">Rev:</text>
<text x="270.9" y="190.8">1.0</text>
<text x="178" y="197.4">KiCad</text>
<text x="178" y="194.1">Size:</text>
<text x="184.7" y="194.1">A4</text>
<text x="185.7" y="197.4">E.D.A.</text>
<text x="194.6" y="197.4">kicad</text>
<text x="200" y="194.1">Date:</text>
<text x="201.8" y="197.4">8.0.0-rc2-179-gceb8beb8c4</text>
<text x="207" y="194.1">2024-02-15</text>
<text x="264.5" y="193.9">Id:</text>
<text x="268.6" y="193.9">1/1</text>
</g>
<g font-size="1.8" fill="#840000">
<text x="35" y="11.9">1</text>
<text x="85" y="11.9">2</text>
<text x="135" y="11.9">3</text>
<text x="185" y="11.9">4</text>
<text x="235" y="11.9">5</text>
<text x="285" y="11.9">6</text>
<text x="10.3" y="35.9">A</text>
<text x="285.3" y="35.9">A</text>
<text x="10.3" y="85.9">B</text>
<text x="285.3" y="85.9">B</text>
<text x="10.3" y="135.9">C</text>
<text x="285.3" y="135.9">C</text>
<text x="10.3" y="185.9">D</text>
<text x="285.3" y="185.9">D</text>
<text x="35" y="199.9">1</text>
<text x="85" y="199.9">2</text>
<text x="135" y="199.9">3</text>
<text x="185" y="199.9">4</text>
<text x="235" y="199.9">5</text>
<text x="285" y="199.9">6</text>
</g>
<g font-size="1.8" fill="#0000c2">
<text x="21.3" y="20.5">USB</text>
<text x="26.3" y="20.5">Interface</text>
<text x="83.5" y="20.5">Buck</text>
<text x="89.2" y="20.5">Converter</text>
<text x="211.8" y="58.6">GPIO an</text>
<text x="220.9" y="58.6">den</text>
<text x="225.4" y="58.6">Stiftleisten</text>
<text x="83.5" y="68.7">Mikrocontroller</text>
<text x="98.9" y="68.7">RP2040</text>
<text x="21.3" y="86.5">Debug</text>
<text x="28.2" y="86.5">Interface</text>
<text x="21.3" y="139.8">SHT Feuchtigkeitssensoren</text>
</g>
<g font-size="1.8" fill="#006464">
<text x="39.4" y="22.5">VBUS</text>
<text x="87.6" y="23.7">VBUS</text>
<text x="95.8" y="24">+5V</text>
<text x="123.8" y="23.7">VDD</text>
<text x="181.5" y="24">+3V3</text>
<text x="25.4" y="25">J1</text>
<text x="32.5" y="28.8">VBUS</text>
<text x="106.1" y="27.8">D1A</text>
<text x="142.9" y="26.9">2u2</text>
<text x="34.5" y="31.3">D-</text>
<text x="34.5" y="33.9">D-</text>
<text x="45" y="32.6">27R</text>
<text x="45.6" y="30.6">R1</text>
<text x="45.6" y="35.7">R2</text>
<text x="101.7" y="32.1">PMEG2005CT</text>
<text x="106" y="34.1">D1B</text>
<text x="135.4" y="31.1">U1</text>
<text x="143.6" y="30.8">L1</text>
<text x="32.4" y="41.5">SBU1</text>
<text x="34.5" y="36.4">D+</text>
<text x="34.5" y="39">D+</text>
<text x="45" y="37.7">27R</text>
<text x="101.7" y="38.5">PMEG2005CT</text>
<text x="32.4" y="44">SBU2</text>
<text x="33.6" y="46.6">CC1</text>
<text x="120" y="44">C1</text>
<text x="178.4" y="44">C2</text>
<text x="184.8" y="44">C3</text>
<text x="33.5" y="51.7">GND</text>
<text x="33.6" y="49.1">CC2</text>
<text x="120" y="49.1">10u</text>
<text x="128.9" y="51.7">C4</text>
<text x="135.6" y="53.2">TPS63051</text>
<text x="178.4" y="49.1">10u</text>
<text x="184.8" y="49.1">10u</text>
<text x="24.7" y="59.9" transform="rotate(-90 24.7 59.9)">USB_C_Receptacle_Molex_216990-0001</text>
<text x="30.8" y="54.2">SHIELD</text>
<text x="50.4" y="57.7" transform="rotate(-90 50.4 57.7)">5k1</text>
<text x="52.4" y="57.2" transform="rotate(-90 52.4 57.2)">R3</text>
<text x="55.5" y="57.7" transform="rotate(-90 55.5 57.7)">5k1</text>
<text x="57.5" y="57.2" transform="rotate(-90 57.5 57.2)">R4</text>
<text x="128.9" y="56.7">1n</text>
<text x="38.6" y="65.6">GNDGND GND GND</text>
<text x="38.6" y="65.6">GNDGND</text>
<text x="117.3" y="61.8">GND GNDGND</text>
<text x="122.4" y="61.8">GNDGND</text>
<text x="160.5" y="61.8">GND</text>
<text x="175.8" y="61.8">GND</text>
<text x="182.1" y="61.8">GND</text>
<text x="230.4" y="65.9">+5V</text>
<text x="253.9" y="65.9">+3V3</text>
<text x="86.3" y="71">+3V3</text>
<text x="141" y="74.5">U2</text>
<text x="89.5" y="79.6">C5</text>
<text x="97.2" y="79.6">C6</text>
<text x="104.8" y="79.6">C7</text>
<text x="112.4" y="79.6">C8</text>
<text x="120" y="79.6">C9</text>
<text x="127.6" y="79.6">C10</text>
<text x="141.5" y="78.3">VDD</text>
<text x="141.5" y="80.9">VDD</text>
<text x="141.5" y="83.4">VDD</text>
<text x="170.1" y="78.3">GPIO0</text>
<text x="170.1" y="80.9">GPIO1</text>
<text x="170.1" y="83.4">GPIO2</text>
<text x="86.9" y="88.5">GND</text>
<text x="89.5" y="84.7">2u2</text>
<text x="94.5" y="88.5">GND</text>
<text x="97.2" y="84.7">100n</text>
<text x="102.1" y="88.5">GND</text>
<text x="104.8" y="84.7">100n</text>
<text x="109.7" y="88.5">GND</text>
<text x="112.4" y="84.7">100n</text>
<text x="117.3" y="88.5">GND</text>
<text x="120" y="84.7">100n</text>
<text x="125" y="88.5">GND</text>
<text x="127.6" y="84.7">100n</text>
<text x="141.5" y="86">VDD</text>
<text x="141.5" y="88.5">VDD</text>
<text x="170.1" y="86">GPIO3</text>
<text x="170.1" y="88.5">GPIO4</text>
<text x="31.6" y="90">+3V3</text>
<text x="38" y="90">+3V3</text>
<text x="44.5" y="95.4">J4</text>
<text x="97.7" y="93.8">+3V3</text>
<text x="141.5" y="93.6">VREG_VIN</text>
<text x="141.5" y="91">VDD</text>
<text x="170.1" y="91">GPIO5</text>
<text x="170.1" y="93.6">GPIO6</text>
<text x="35.2" y="99.6" transform="rotate(-90 35.2 99.6)">10k</text>
<text x="37.2" y="99.1" transform="rotate(-90 37.2 99.1)">R5</text>
<text x="37.8" y="97.6">TC2030-IDC-NL</text>
<text x="141.5" y="98.7">AVDD</text>
<text x="141.5" y="96.1">USB_VDD</text>
<text x="170.1" y="101.2">GPIO8</text>
<text x="170.1" y="96.1">GPIO7</text>
<text x="34.9" y="105">C15</text>
<text x="101" y="103.7">C11</text>
<text x="108.6" y="103.7">C12</text>
<text x="116.2" y="103.7">C13</text>
<text x="123.8" y="103.7">C14</text>
<text x="141.5" y="106.3">DVVD</text>
<text x="141.5" y="103.7">VREG_VOUT</text>
<text x="168.9" y="106.3">GPIO10</text>
<text x="170.1" y="103.7">GPIO9</text>
<text x="32.3" y="113.9">GND</text>
<text x="34.9" y="110.1">100n</text>
<text x="38.6" y="113.9">GND</text>
<text x="98.3" y="112.6">GND</text>
<text x="101" y="108.8">100n</text>
<text x="105.9" y="112.6">GND</text>
<text x="108.6" y="108.8">2u2</text>
<text x="113.5" y="112.6">GND</text>
<text x="116.2" y="108.8">100n</text>
<text x="121.2" y="112.6">GND</text>
<text x="123.8" y="108.8">100n</text>
<text x="141.5" y="113.9">USB_DM</text>
<text x="141.5" y="108.8">DVVD</text>
<text x="168.9" y="108.8">GPIO11</text>
<text x="168.9" y="111.4">GPIO12</text>
<text x="168.9" y="113.9">GPIO13</text>
<text x="141.5" y="116.4">USB_DP</text>
<text x="168.9" y="116.4">GPIO14</text>
<text x="168.9" y="119">GPIO15</text>
<text x="141.5" y="124.1">SWCLK</text>
<text x="141.5" y="121.5">RUN</text>
<text x="168.9" y="124.1">GPIO16</text>
<text x="230.4" y="122.8">GND</text>
<text x="254.5" y="122.8">GND</text>
<text x="88.8" y="131.9">+3V3</text>
<text x="141.5" y="126.6">SWDIO</text>
<text x="141.5" y="131.7">SPI_SCLK</text>
<text x="168.9" y="126.6">GPIO17</text>
<text x="168.9" y="129.1">GPIO18</text>
<text x="168.9" y="131.7">GPIO19</text>
<text x="106.7" y="132.9">U3</text>
<text x="107.2" y="136.8">VCC</text>
<text x="116.1" y="136.8">DI_(IO0)</text>
<text x="141.5" y="136.8">SPI_SD0</text>
<text x="141.5" y="134.2">SPI_SS_N</text>
<text x="168.9" y="134.2">GPIO20</text>
<text x="168.9" y="136.8">GPIO21</text>
<text x="30.4" y="143.4">+3V3 +3V3</text>
<text x="58.3" y="143.4">+3V3</text>
<text x="86.4" y="143.1">100n</text>
<text x="86.9" y="138.3">C16</text>
<text x="107.2" y="139.3">~{CS}</text>
<text x="107.2" y="141.8">CLK</text>
<text x="115.2" y="141.8">~{WP}_(IO2)</text>
<text x="116.4" y="139.3">D0(IO1)</text>
<text x="141.5" y="141.8">SPI_SD2</text>
<text x="141.5" y="139.3">SPI_SD1</text>
<text x="168.9" y="139.3">GPIO22</text>
<text x="168.9" y="141.8">GPIO23</text>
<text x="103.7" y="149.8" transform="rotate(-90 103.7 149.8)">1k</text>
<text x="105.8" y="149.9" transform="rotate(-90 105.8 149.9)">R6</text>
<text x="106.7" y="148.2">W25Q16JV</text>
<text x="107.2" y="144.4">GND</text>
<text x="113.8" y="144.4">~{R-H}_(IO3)</text>
<text x="141.5" y="149.5">XIN</text>
<text x="141.5" y="144.4">SPI_SD3</text>
<text x="168.9" y="146.9">GPIO24</text>
<text x="168.9" y="149.5">GPIO25</text>
<text x="33.9" y="151.7" transform="rotate(-90 33.9 151.7)">3k3</text>
<text x="35.9" y="151.2" transform="rotate(-90 35.9 151.2)">R7</text>
<text x="39" y="151.7" transform="rotate(-90 39 151.7)">3k3</text>
<text x="41" y="151.2" transform="rotate(-90 41 151.2)">R8</text>
<text x="43.2" y="152.2">U4</text>
<text x="45" y="155.8">SDA</text>
<text x="50.3" y="155.8">VDD</text>
<text x="61.6" y="155.8">C17</text>
<text x="123.2" y="155">Y1</text>
<text x="141.5" y="152">XOUT</text>
<text x="162.8" y="152">GPIO26/ADC0</text>
<text x="162.8" y="154.5">GPIO27/ADC1</text>
<text x="45" y="160.9">SCL</text>
<text x="50.4" y="160.9">VSS</text>
<text x="61.6" y="160.9">100n</text>
<text x="98.7" y="159.5" transform="rotate(-90 98.7 159.5)">SW1</text>
<text x="141.5" y="157.1">TESTEN</text>
<text x="141.5" y="159.6">VSS</text>
<text x="162.8" y="157.1">GPIO28/ADC2</text>
<text x="162.8" y="159.6">GPIO29/ADC3</text>
<text x="37.7" y="164.7">SHT40-AD1B</text>
<text x="58.9" y="167.2">GND</text>
<text x="89.4" y="166">GND</text>
<text x="100.4" y="163.7" transform="rotate(-90 100.4 163.7)">PTS815-SJM</text>
<text x="100.8" y="166">GND</text>
<text x="122.4" y="166">GND</text>
<text x="132.6" y="166">GND</text>
<text x="141" y="163.4">RP2040</text>
<text x="120.2" y="168.6" transform="rotate(-90 120.2 168.6)">CSTNE12M0GH5L000R0</text>
</g>
<g font-size="1.8" fill="#a90000">
<text x="38.1" y="27.7">A4</text>
<text x="105.6" y="29">1</text>
<text x="108.9" y="29">3</text>
<text x="38" y="32.8">B7</text>
<text x="38.1" y="35.3">A6</text>
<text x="38.1" y="30.2">A7</text>
<text x="105.6" y="35.3">2</text>
<text x="108.9" y="35.3">3</text>
<text x="38" y="37.8">B6</text>
<text x="38.1" y="40.4">A8</text>
<text x="38" y="42.9">B8</text>
<text x="38.1" y="45.5">A5</text>
<text x="38" y="48">B5</text>
<text x="38.1" y="53.1">S1</text>
<text x="38.1" y="50.5">A1</text>
<text x="137.7" y="77.2">1</text>
<text x="178.4" y="77.2">2</text>
<text x="137.1" y="79.8">10</text>
<text x="137.1" y="82.3">22</text>
<text x="178.4" y="79.8">3</text>
<text x="178.4" y="82.3">4</text>
<text x="137.1" y="84.8">33</text>
<text x="137.1" y="87.4">42</text>
<text x="137.1" y="89.9">49</text>
<text x="178.4" y="84.8">5</text>
<text x="178.4" y="87.4">6</text>
<text x="178.4" y="89.9">7</text>
<text x="137.1" y="92.5">44</text>
<text x="137.1" y="95">48</text>
<text x="178.4" y="92.5">8</text>
<text x="178.4" y="95">9</text>
<text x="41.8" y="100.1">1</text>
<text x="48.2" y="100.1">2</text>
<text x="137.1" y="97.5">43</text>
<text x="177.8" y="100.1">11</text>
<text x="41.8" y="102.6">3</text>
<text x="41.8" y="105.2">5</text>
<text x="48.2" y="102.6">4</text>
<text x="48.2" y="105.2">6</text>
<text x="137.1" y="105.2">23</text>
<text x="137.1" y="102.6">45</text>
<text x="137.1" y="107.7">50</text>
<text x="177.8" y="102.6">12</text>
<text x="177.8" y="105.2">13</text>
<text x="177.8" y="107.7">14</text>
<text x="137.1" y="112.8">46</text>
<text x="177.8" y="110.2">15</text>
<text x="177.8" y="112.8">16</text>
<text x="137.1" y="115.3">47</text>
<text x="177.8" y="115.3">17</text>
<text x="177.8" y="117.9">18</text>
<text x="137.1" y="120.4">26</text>
<text x="137.1" y="122.9">24</text>
<text x="137.1" y="125.5">25</text>
<text x="177.8" y="122.9">27</text>
<text x="177.8" y="125.5">28</text>
<text x="137.1" y="130.6">52</text>
<text x="177.8" y="128">29</text>
<text x="177.8" y="130.6">30</text>
<text x="104.7" y="135.6">8</text>
<text x="125" y="135.6">5</text>
<text x="137.1" y="135.6">53</text>
<text x="137.1" y="133.1">56</text>
<text x="177.8" y="133.1">31</text>
<text x="177.8" y="135.6">32</text>
<text x="104.7" y="138.2">1</text>
<text x="104.7" y="143.3">4</text>
<text x="104.7" y="140.7">6</text>
<text x="125" y="138.2">2</text>
<text x="125" y="140.7">3</text>
<text x="125" y="143.3">7</text>
<text x="137.1" y="143.3">51</text>
<text x="137.1" y="140.7">54</text>
<text x="137.1" y="138.2">55</text>
<text x="177.8" y="138.2">34</text>
<text x="177.8" y="140.7">35</text>
<text x="137.1" y="148.3">20</text>
<text x="177.8" y="145.8">36</text>
<text x="177.8" y="148.3">37</text>
<text x="42.5" y="154.7">1</text>
<text x="55.2" y="154.7">3</text>
<text x="137.1" y="156">19</text>
<text x="137.1" y="150.9">21</text>
<text x="177.8" y="150.9">38</text>
<text x="177.8" y="153.4">39</text>
<text x="177.8" y="156">40</text>
<text x="42.5" y="159.8">2</text>
<text x="55.2" y="159.8">4</text>
<text x="137.1" y="158.5">57</text>
<text x="177.8" y="158.5">41</text>
</g>
<g font-size="1.8" fill="#0f0f0f">
<text x="51.7" y="31.4">DM</text>
<text x="46.3" y="40.3">SWD_DIO</text>
<text x="51.9" y="36.5">DP</text>
<text x="45.9" y="42.8">SWD_CLK</text>
<text x="181.6" y="77.1">A0</text>
<text x="232.4" y="74.6">A0</text>
<text x="232.4" y="77.1">A1</text>
<text x="250.8" y="77.2">4 B0</text>
<text x="181.6" y="82.2">A2</text>
<text x="181.6" y="79.7">A1</text>
<text x="232.4" y="79.7">A2</text>
<text x="232.4" y="82.2">A3</text>
<text x="250.8" y="79.8">5 B1</text>
<text x="250.8" y="82.3">6 B2</text>
<text x="181.6" y="89.8">A5</text>
<text x="181.6" y="87.3">A4</text>
<text x="181.6" y="84.7">A3</text>
<text x="232.4" y="89.8">A6</text>
<text x="232.4" y="84.7">A4</text>
<text x="232.4" y="87.3">A5</text>
<text x="250.8" y="84.8">7 B3</text>
<text x="250.8" y="87.4">8 B4</text>
<text x="250.8" y="89.9">9 B5</text>
<text x="181.6" y="92.4">A6</text>
<text x="181.6" y="94.9">A7</text>
<text x="232.4" y="94.9">A8</text>
<text x="232.4" y="92.4">A7</text>
<text x="250.1" y="92.5">10 B6</text>
<text x="250.1" y="95">11 B7</text>
<text x="52.7" y="100">SWD_DIO</text>
<text x="181.6" y="100">A8</text>
<text x="231.2" y="100">A10</text>
<text x="232.4" y="97.4">A9</text>
<text x="250.1" y="97.5">12 B8</text>
<text x="250.1" y="100.1">13 B9</text>
<text x="26.7" y="102.5">RESET</text>
<text x="52.3" y="102.5">SWD_CLK</text>
<text x="181.6" y="102.5">A9</text>
<text x="181.6" y="107.6">A11</text>
<text x="181.6" y="105.1">A10</text>
<text x="231.2" y="105.1">A12</text>
<text x="231.2" y="102.5">A11</text>
<text x="231.2" y="107.6">A13</text>
<text x="250.1" y="102.6">14 B10</text>
<text x="250.1" y="105.2">15 B11</text>
<text x="250.1" y="107.7">16 B12</text>
<text x="128.3" y="112.7">DM</text>
<text x="181.6" y="110.1">A12</text>
<text x="181.6" y="112.7">A13</text>
<text x="231.2" y="112.7">A15</text>
<text x="231.2" y="110.1">A14</text>
<text x="250.1" y="110.2">17 B13</text>
<text x="128.3" y="115.2">DP</text>
<text x="181.6" y="117.8">A15</text>
<text x="181.6" y="115.2">A14</text>
<text x="128.3" y="120.3">RESET</text>
<text x="128.3" y="125.4">SWD_DIO 25</text>
<text x="128.3" y="122.8">SWD_CLK24</text>
<text x="181.6" y="122.8">B0</text>
<text x="181.6" y="125.4">B1</text>
<text x="128.3" y="130.5">CLK</text>
<text x="181.6" y="130.5">B3</text>
<text x="181.6" y="127.9">B2</text>
<text x="128.3" y="133">CS</text>
<text x="181.6" y="133">B4</text>
<text x="181.6" y="135.5">B5</text>
<text x="96.5" y="138.1">CS</text>
<text x="96.5" y="140.6">CLK</text>
<text x="181.6" y="140.6">B7</text>
<text x="181.6" y="138.1">B6</text>
<text x="181.6" y="148.2">B9</text>
<text x="181.6" y="145.7">B8</text>
<text x="25.4" y="154.6">A12</text>
<text x="181.6" y="155.9">B12</text>
<text x="181.6" y="150.8">B10</text>
<text x="181.6" y="153.3">B11</text>
<text x="25.4" y="159.7">A13</text>
<text x="181.6" y="158.4">B13</text>
</g>
<g font-size="1.8" fill="#aaa">
<text x="236.8" y="69.6">1</text>
<text x="250.8" y="69.6">1</text>
<text x="236.8" y="72.1">2</text>
<text x="236.8" y="74.7">3</text>
<text x="236.8" y="77.2">4</text>
<text x="250.8" y="72.1">2</text>
<text x="250.8" y="74.7">3</text>
<text x="236.8" y="79.8">5</text>
<text x="236.8" y="82.3">6</text>
<text x="236.8" y="84.8">7</text>
<text x="236.8" y="87.4">8</text>
<text x="236.8" y="89.9">9</text>
<text x="236.2" y="92.5">10</text>
<text x="236.2" y="95">11</text>
<text x="236.2" y="97.5">12</text>
<text x="236.2" y="100.1">13</text>
<text x="236.2" y="102.6">14</text>
<text x="236.2" y="105.2">15</text>
<text x="236.2" y="107.7">16</text>
<text x="236.2" y="110.2">17</text>
<text x="236.2" y="112.8">18</text>
<text x="250.1" y="112.8">18</text>
<text x="236.2" y="115.3">19</text>
<text x="236.2" y="117.9">20</text>
<text x="250.1" y="115.3">19</text>
<text x="250.1" y="117.9">20</text>
</g>
<g font-size="1.8" fill="#989898">
<text x="238.8" y="68.2">J2</text>
<text x="247.7" y="68.2">J3</text>
<text x="243.4" y="99.7" transform="rotate(-90 243.4 99.7)">ConM-1x20</text>
<text x="247.2" y="99.7" transform="rotate(-90 247.2 99.7)">ConM-1x20</text>
</g>
<g font-size="1.8" fill="#000084">
<text x="189.2" y="120.3">A[0..15]</text>
<text x="222.2" y="120.3">A[0..15]</text>
<text x="259.1" y="120.3">B[0..13]</text>
<text x="189.2" y="160.9">B[0..13]</text>
</g>
<g font-size="1.4" fill="#a90000">
<text x="132.3" y="35.3">12</text>
<text x="132.7" y="32.8">1</text>
<text x="156.9" y="32.8">3</text>
<text x="156.9" y="35.3">4</text>
<text x="132.3" y="37.8">11</text>
<text x="156.9" y="37.8">5</text>
<text x="156.9" y="40.4">8</text>
<text x="132.3" y="44.2">10</text>
<text x="156.9" y="46.7">2</text>
<text x="156.9" y="44.2">6</text>
<text x="132.7" y="49.3">7</text>
<text x="156.9" y="49.3">9</text>
</g>
<g font-size="1.4" fill="#006464">
<text x="136.4" y="33.8">L1</text>
<text x="152.4" y="33.8">L2</text>
<text x="136.4" y="38.8">EN</text>
<text x="136.4" y="36.3">VIN</text>
<text x="150.4" y="36.3">VOUT</text>
<text x="152.1" y="41.4">PG</text>
<text x="152.3" y="38.8">FB</text>
<text x="136.4" y="45.2">ILIM0</text>
<text x="146.7" y="45.2">PFM/PWM</text>
<text x="151.1" y="47.7">GND</text>
<text x="136.4" y="50.3">SS</text>
<text x="151.1" y="50.3">GND</text>
</g>
</svg>
